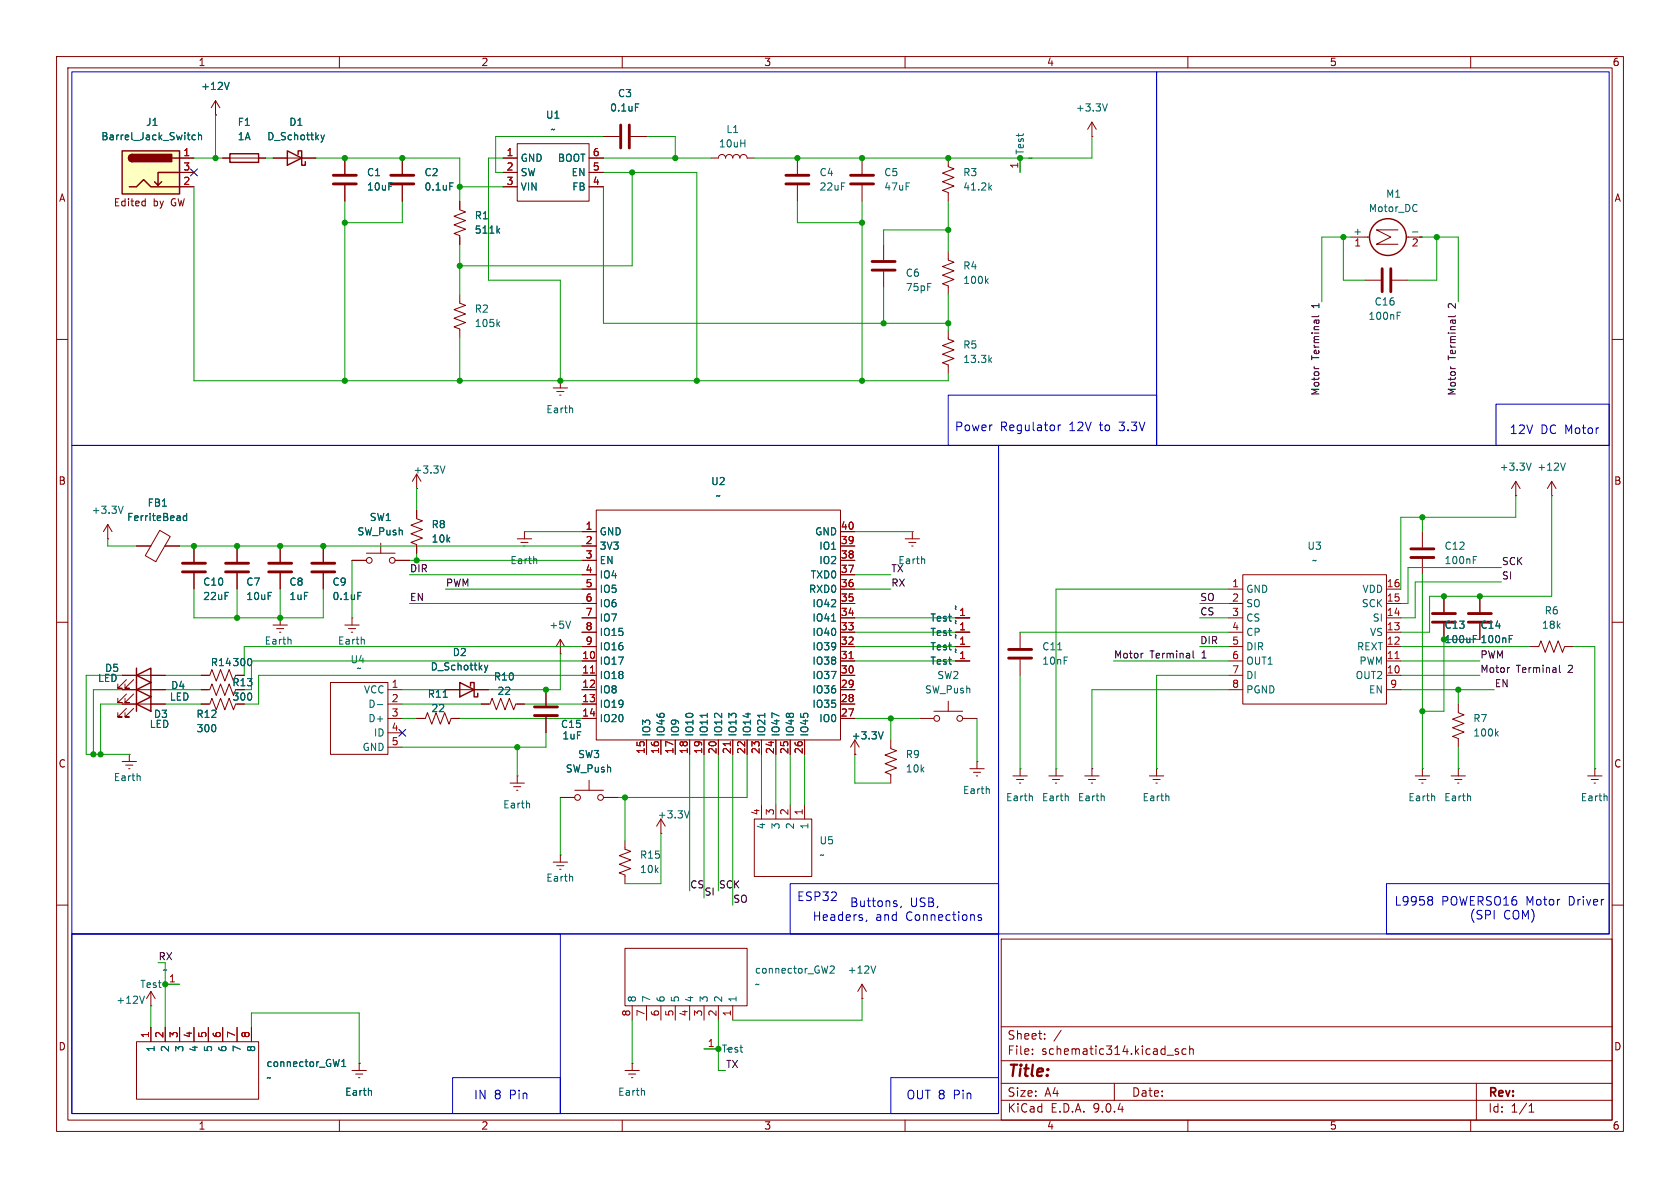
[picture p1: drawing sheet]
<svg xmlns="http://www.w3.org/2000/svg" width="297mm" height="210mm" viewBox="0 0 297 210" stroke-linecap="round" stroke-linejoin="round" font-family="sans-serif">
<g fill="none" stroke="#840000" stroke-width=".18">
<path d="M10 10h277v190h-277zM12 12h273v186h-273zM38.1 17.8l-.8 1.3M38.1 17.8l.8 1.3M38.1 17.8v2.5M60 10v2M110 10v2M160 10v2M210 10v2M260 10v2M38.1 20.3h.1M39.4 27.9h7.6"/>
<path d="M81.3 35.6v1.5l1 .4-2 .7 2 .8-2 .8 2 .7-2 .8 1 .4v1.5M88.9 27.9h2.5M88.9 30.5h2.5M88.9 33h2.5M91.4 25.4h12.7v10.2h-12.7zM104.1 27.9h2.6M104.1 30.5h2.6M104.1 33h2.6M106.7 24.1h2.8M111.5 24.1h2.8M81.3 52.1v1.5l1 .4-2 .7 2 .8-2 .8 2 .7-2 .8 1 .4v1.5M10 60h2"/>
<path d="M97.8 68.6h2.5M98.4 69.2h1.3M98.9 69.9h.3M99.1 67.3h.1M99.1 67.3v1.3M285 60h2M49.5 96.5v2.8M57.1 96.5v2.8M62.2 99.1h2.6M64.8 97.8h5M67.3 96v1.8M69.8 99.1h2.6"/>
<path d="M73.7 90.2v1.5l1 .4-2.1 .7 2.1 .8-2.1 .8 2.1 .7-2.1 .8 1.1 .4v1.5M10 110h2M49.5 101.3v2.8M57.1 101.3v2.8M168.9 109.2h2.5M168.9 114.3h2.5M168.9 116.8h2.5M168.9 111.8h2.5M285 110h2M96.5 121.9v2.8M96.5 126.7v2.8M157.5 130.8v1.5l1 .4-2 .8 2 .7-2 .8 2 .8-2 .7 1 .4v1.5"/>
<path d="M162.6 127h2.5M165.1 125.7h5.1M167.6 124v1.7M170.2 127h2.5M171.4 135.9h2.6M172.1 136.5h1.3M172.6 137.2h.2M172.7 134.6h.1M172.7 134.6v1.3M10 160h2M177 166h108v32h-108zM285 160h2"/>
<path d="M60 198v2M110 198v2M160 198v2M177 194.5h108M177 191.5h108M177 187.5h108M177 181.5h108M182.5 186.3v.1M182.5 185.5v.1M184.7 183.6v.1M184.7 182.8v.1M187.6 182.1l-1.3 2"/>
<path d="M197 191.5v3M206.3 186.5h1.2M208.3 185.5l-.3-.1-.3 .2 .1 .2 .5 .2v.3h-.6M209.7 185.5l-.5-.1-.2 .3v.4l.1 .2h.6M210 198v2M210.3 185.5l.2-.1 .4 .1 .1 .9M210.3 184.9v1.5M260 198v2M261 191.5v6.5M270.3 196.6h.9M270.3 195.5l.4-.4v1.5"/>
<circle cx="65.3" cy="99.1" r=".51"/>
<circle cx="69.3" cy="99.1" r=".51"/>
<circle cx="165.6" cy="127" r=".51"/>
<circle cx="169.7" cy="127" r=".51"/>
</g>
<path d="M109.7 22.1v4.1M111.3 22.1v4.1M47.5 99.6h4.1M55.1 99.6h4.1M47.5 101.1h4.1M55.1 101.1h4.1M94.5 125h4.1M94.5 126.5h4.1" fill="none" stroke="#840000" stroke-width=".51"/>
<path d="M40.5 14.5l-.4 1.3M112.3 18.4h.6M88 57.2l.3 .5M88 40.7l.3 .5M88.3 56.9l-.4 .5M88.3 40.4l-.4 .5M101.2 72.2v.8M63.3 104.7h.6M174.8 139.5l.1 .8" fill="none" stroke="#006464" stroke-width=".18"/>
<path d="M40.6 27.2h5.1v1.5h-5.1z" fill="none" stroke="#840000" stroke-width=".25"/>
<path d="M21.6 26.7h10.1v7.6h-10.1z" fill="#ffffc2"/>
<g fill="none" stroke="#840000" stroke-width=".25">
<path d="M21.6 26.7h10.1v7.6h-10.1zM22.9 33h1.2l1.3-1.2 1.3 1.2h5M23.4 27.3a.64 .64 0 0 0-.7 .6 .64 .64 0 0 0 .7 .7M28.6 32.1l-.7 .7M30.5 27.9h1.2M31.7 30.5h-3.8v2.3l-.6-.7M50.8 26.7l2.5 1.2-2.5 1.3zM52.7 27.3v-.6h.6v2.5h.7v-.6M24.1 119.4l2.6-1.3v2.6zM24.1 118.1v7.6M24.1 121.9l2.6-1.2v2.5zM24.1 124.5l2.6-1.3v2.5z"/>
<path d="M81.3 120.7l2.5 1.2-2.5 1.3zM83.2 121.3v-.6h.6v2.5h.7v-.6"/>
<circle cx="245.4" cy="41.9" r="3.3"/>
</g>
<g fill="#840000" stroke="#840000" stroke-width=".25">
<path d="M22.9 27.5l.5-.2v1.3a.63 .63 0 0 1-.6-.4 .63 .63 0 0 1 .1-.7z"/>
<path d="M23.4 27.3h7v1.3h-7z"/>
</g>
<g fill="none" stroke="#840000" stroke-width=".18">
<path d="M25.3 35.5l.4 .1M25.7 35.1v1.3M25.7 36.3l-.4 .1M31.7 27.9h2.6M31.7 30.5h2.6M31.7 33h2.6M38.1 20.3h.1M39.4 27.9h1.2M45.7 27.9h1.3M48.3 27.9h7.6M61 27.9v2.8M61 32.8v2.8"/>
<path d="M71.1 27.9v2.8M71.1 32.8v2.8M81.3 35.6v1.2M88.9 27.9h2.5M88.9 30.5h2.5M88.9 33h2.5M104.1 27.9h2.6M104.1 30.5h2.6M104.1 33h2.6M106.7 24.1h2.8M111.5 24.1h2.8M125.7 27.9h1.3a.64 .64 0 0 1 .6-.6 .64 .64 0 0 1 .7 .6 .64 .64 0 0 1 .6-.6 .64 .64 0 0 1 .6 .6 .64 .64 0 0 1 .7-.6 .64 .64 0 0 1 .6 .6 .64 .64 0 0 1 .6-.6 .64 .64 0 0 1 .7 .6h1.2"/>
<path d="M141 27.9v2.8M141 32.8v2.8M152.4 27.9v2.8M152.4 32.8v2.8M167.6 27.9v1.6l1.1 .3-2.1 .8 2.1 .8-2.1 .7 2.1 .8-2.1 .8 1 .3v1.6M180.3 27.9v2.6M193 24.1h.1M193 21.6v2.5M193 21.6l-.7 1.3M193 21.6l.8 1.3M81.3 41.9v1.3M156.2 43.2v2.8"/>
<path d="M156.2 48v2.8M167.6 58.4v1.5l1.1 .4-2.1 .8 2.1 .7-2.1 .8 2.1 .8-2.1 .7 1 .4v1.5M167.6 44.5v1.5l1.1 .4-2.1 .7 2.1 .8-2.1 .7 2.1 .8-2.1 .8 1 .3v1.6M238.8 41.9h3.3M241.3 49.5h2.8M246.1 49.5h2.8M247.1 40.6h-3.8l2.6 1.3-2.6 1.3h3.8M248.6 41.9h2.9M19 95.3h.1M19 92.7l-.7 1.3M19 92.7l.8 1.3M19 92.7v2.6"/>
<path d="M24.1 96.5h2.6M28.2 93.8l1.9 1-2.6 4.5-1.8-1.1zM29.2 96.5h2.5M34.3 96.5v2.8M41.9 96.5v2.8M49.5 96.5v2.8M57.1 96.5v2.8M62.2 99.1h2.6M69.8 99.1h2.6M73.7 86.4h.1M73.7 83.8l-.8 1.3M73.7 83.8l.7 1.3"/>
<path d="M73.7 83.8v2.6M73.7 90.2v1.2M73.7 96.5v1.3M91.4 95.3h2.6M92.1 95.9h1.2M92.6 96.5h.2M92.7 94h.1M92.7 94v1.3M102.9 96.5h2.5M102.9 94h2.5M102.9 99.1h2.5M105.4 90.2h43.2v40.6h-43.2z"/>
<path d="M148.6 96.5h2.5M148.6 94h2.5M148.6 99.1h2.5M160 95.3h2.6M160.7 95.9h1.2M161.2 96.5h.2M161.3 94h.1M161.3 94v1.3M251.5 94v2.8M251.5 98.8v2.8M268 87.6h.1M268 85.1l-.8 1.3"/>
<path d="M268 85.1l.7 1.3M268 85.1v2.5M274.3 87.6h.1M274.3 85.1l-.7 1.3M274.3 85.1l.8 1.3M274.3 85.1v2.5M21.6 119.4h7.6M34.3 101.3v2.8M35.6 119.4h1.5l.4-1 .7 2 .8-2 .8 2 .7-2 .8 2 .4-1h1.5M41.9 101.3v2.8M48.3 110.5h2.5M48.9 111.1h1.3"/>
<path d="M49.4 111.8h.3M49.5 109.2h.1M49.5 101.3v2.8M49.5 109.2v1.3M57.1 101.3v2.8M61 110.5h2.5M61.6 111.1h1.3M62.1 111.8h.3M62.2 109.2h.1M62.2 109.2v1.3M99.1 115.6h.1M99.1 113l-.8 1.3"/>
<path d="M99.1 113l.7 1.3M99.1 113v2.6M102.9 104.1h2.5M102.9 106.7h2.5M102.9 109.2h2.5M102.9 111.8h2.5M102.9 114.3h2.5M102.9 116.8h2.5M102.9 119.4h2.5M102.9 101.6h2.5M148.6 104.1h2.5M148.6 106.7h2.5"/>
<path d="M148.6 109.2h2.5M148.6 111.8h2.5M148.6 114.3h2.5M148.6 116.8h2.5M148.6 119.4h2.5M148.6 101.6h2.5M168.9 109.2h2.5M168.9 111.8h2.5M168.9 114.3h2.5M168.9 116.8h2.5M180.3 111.8v2.8M180.3 116.6v2.8"/>
<path d="M217.2 104.1h2.5M217.2 106.7h2.5M217.2 109.2h2.5M217.2 111.8h2.5M217.2 114.3h2.5M217.2 116.8h2.5M217.2 119.4h2.5M219.7 101.6h25.4v22.9h-25.4zM245.1 104.1h2.5M245.1 106.7h2.5M245.1 109.2h2.5M245.1 111.8h2.5"/>
<path d="M245.1 114.3h2.5M245.1 116.8h2.5M245.1 119.4h2.5M255.3 105.4v2.8M255.3 110.2v2.8M261.6 105.4v2.8M261.6 110.2v2.8M270.5 114.3h1.5l.4-1 .8 2 .7-2 .8 2 .8-2 .7 2 .4-1h1.5M21.6 121.9h7.6M21.6 124.5h7.6M21.6 134.6h2.5M22.2 135.3h1.3"/>
<path d="M22.4 122.7l-1.6 1.5h.8h-.8v-.8M22.4 125.2l-1.6 1.5h.8h-.8v-.7M22.4 120.1l-1.6 1.6h.8h-.8v-.8M22.7 135.9h.3M22.9 133.4h.1M22.9 133.4v1.2M23.6 122.7l-1.5 1.5h.8h-.8v-.8M23.6 125.2l-1.5 1.5h.8h-.8v-.7M23.6 120.1l-1.5 1.6h.8h-.8v-.8M35.6 124.5h1.5l.4-1.1 .7 2.1 .8-2.1 .8 2.1 .7-2.1 .8 2.1 .4-1M35.6 121.9h1.5l.4-1 .7 2 .8-2 .8 2 .7-2 .8 2 .4-1M58.4 120.7h10.2v12.7h-10.2z"/>
<path d="M68.6 121.9h2.5M68.6 124.5h2.5M68.6 127h2.5M68.6 129.5h2.5M68.6 132.1h2.5M73.7 127h1.5l.4-1 .7 2 .8-2 .8 2 .7-2 .8 2 .4-1h1.5M78.7 121.9h7.7M85.1 124.5h1.5l.4-1.1 .8 2.1 .7-2.1 .8 2.1 .7-2.1 .8 2.1 .4-1h1.5M90.2 138.4h2.5M90.8 139.1h1.3M91.3 139.7h.3M91.4 137.2h.1"/>
<path d="M91.4 137.2v1.2M96.5 121.9v2.8M96.5 126.7v2.8M101.6 139.7h5.1M102.9 121.9h2.5M102.9 124.5h2.5M102.9 127h2.5M104.1 137.9v1.8M114.3 130.8v2.6M116.8 130.8v2.6M119.4 130.8v2.6M121.9 130.8v2.6"/>
<path d="M124.5 130.8v2.6M127 130.8v2.6M129.5 130.8v2.6M132.1 130.8v2.6M134.6 130.8v2.6M137.2 130.8v2.6M139.7 130.8v2.6M142.2 130.8v2.6M148.6 121.9h2.5M148.6 124.5h2.5M148.6 127h2.5M151.1 133.4h.1"/>
<path d="M151.1 130.8l-.7 1.3M151.1 130.8l.8 1.3M151.1 130.8v2.6M179.1 137.2h2.5M179.7 137.8h1.3M180.2 138.4h.3M180.3 135.9h.1M180.3 135.9v1.3M185.4 137.2h2.6M186.1 137.8h1.2M186.6 138.4h.2M186.7 135.9h.1"/>
<path d="M186.7 135.9v1.3M191.8 137.2h2.5M192.4 137.8h1.3M192.9 138.4h.3M193 135.9h.1M193 135.9v1.3M203.2 137.2h2.5M203.8 137.8h1.3M204.3 138.4h.3M204.5 135.9h.1M204.5 135.9v1.3M217.2 121.9h2.5"/>
<path d="M245.1 121.9h2.5M250.2 137.2h2.5M250.8 137.8h1.3M251.3 138.4h.3M251.5 135.9h.1M251.5 135.9v1.3M256.5 137.2h2.6M257.2 137.8h1.2M257.7 138.4h.2M257.8 135.9h.1M257.8 124.5v1.5l1 .4-2 .7 2 .8-2 .8 2 .7-2 .8 1 .4v1.5M257.8 135.9v1.3"/>
<path d="M280.7 137.2h2.5M281.3 137.8h1.3M281.8 138.4h.3M281.9 135.9h.1M281.9 135.9v1.3M97.8 152.4h2.5M98.4 153h1.3M98.9 153.7h.3M99.1 151.1h.1M99.1 151.1v1.3M99.1 141h2.5M106.7 141h2.5"/>
<path d="M110.5 148.6v1.5l1 .4-2 .8 2 .7-2 .8 2 .7-2 .8 1 .4v1.5M116.8 147.3h.1M116.8 144.8v2.5M116.8 144.8l-.7 1.3M116.8 144.8l.8 1.3M133.3 144.8h10.2v10.1h-10.2zM134.6 142.2v2.6M137.2 142.2v2.6M139.7 142.2v2.6M142.2 142.2v2.6M26.7 177.8h.1M26.7 175.3v2.5"/>
<path d="M26.7 175.3l-.8 1.2M26.7 175.3l.7 1.2M29.2 174h2.5M110.5 167.6h21.6v10.2h-21.6zM111.8 177.8v2.5M114.3 177.8v2.5M116.8 177.8v2.5M119.4 177.8v2.5M121.9 177.8v2.5M124.5 177.8v2.5M127 177.8v2.5M129.5 177.8v2.5"/>
<path d="M152.4 176.5h.1M152.4 174v2.5M152.4 174l-.8 1.3M152.4 174l.8 1.3M24.1 184.2h21.6v10.1h-21.6zM26.7 181.6v2.6M29.2 181.6v2.6M31.7 181.6v2.6M34.3 181.6v2.6M36.8 181.6v2.6M39.4 181.6v2.6M41.9 181.6v2.6"/>
<path d="M44.4 181.6v2.6M62.2 189.2h2.6M62.9 189.9h1.2M63.4 190.5h.2M63.5 188h.1M63.5 188v1.2M110.5 189.2h2.5M111.1 189.9h1.3M111.6 190.5h.3M111.8 188h.1M111.8 188v1.2M124.5 185.4h2.5"/>
<circle cx="102.1" cy="141" r=".51"/>
<circle cx="106.2" cy="141" r=".51"/>
</g>
<g fill="none" stroke="#006464" stroke-width=".18">
<path d="M40.5 14.5l-.4 1.3M112.3 18.4h.6M195.8 18.4l-.5 1.2M34.5 23.9h-.3l-.3 .2 .2 .5h.4M35.1 24l.2-.1h.3v.8M35.1 23.4v1.3M56.7 23.9l.3 .8M57 24.7l-.3 .4M57.3 23.9l-.3 .8M79.5 32.3h.6M174.9 33.1l.4 .5M175.3 32.8l-.5 .4"/>
<path d="M250.5 36.2v.1M250.5 37.3h.1M88 40.7l.3 .5M88.3 40.4l-.4 .5M174.3 49.6l.4 .5M174.7 49.3l-.5 .4M247 55.8h.4M247 55.2h.6M249.7 41h1M174.9 63.6l.4 .5M175.3 63.2l-.5 .5M21.8 89.5l-.5 1.2"/>
<path d="M33 90.7v1.3M33 91.2h-.4l-.2 .2 .1 .6h.5M78.7 82.4l-.5 1.2M94.8 98.9l.1 .7M163.4 98.9l.1 .7M260.5 99h.4M260.5 98.4h.6M270.7 81.9l-.4 1.2M276.7 81.9l-.4 1.2M51.4 113.1l.1 .8M63.3 104.7h.6M64.3 113.1l.1 .8"/>
<path d="M85.6 117.6l.3 .8M85.9 118.4l-.3 .5M86.2 117.6l-.3 .8M100.9 109.8l-.4 1.3M147 109.8h.7M187 114.9h.7M260.5 112.9h.4M260.5 112.3h.6M266.8 112.9h.4M266.8 112.3h.6M24.7 137.2l.1 .8M66.7 124.6h1"/>
<path d="M78.3 123.3h.8M125 126.1v.7M135.2 126.1v.7M156.1 129.4l-.4 1.2M264.5 129.6l.4 .5M264.9 129.3l-.5 .5M93.6 142v.8M101.2 155v.8M121.8 143.3l-.4 1.3M182.5 140.8v.7M188.8 140.8l.1 .7M195.2 140.8v.7"/>
<path d="M206.6 140.8v.7M253.6 140.8v.7M259.9 140.8l.1 .7M284.1 140.8v.7M25.5 176.1l-.4 1.3M146.8 170.9l.4-.1 .3 .3-.8 .9h.8M154.8 170.8l-.4 1.2M60.4 188.5h.7M60.4 187.6l.4-.3v1.2M65.6 192.8l.1 .8M113.9 192.8v.8"/>
</g>
<g fill="none" stroke="#840000" stroke-width=".51">
<path d="M58.9 31h4.1M58.9 32.5h4.1M69.1 31h4.1M69.1 32.5h4.1M138.9 31h4.1M138.9 32.5h4.1M150.4 31h4M150.4 32.5h4M154.2 46.2h4M154.2 47.8h4M244.3 47.5v4.1M245.9 47.5v4.1"/>
<path d="M32.3 99.6h4M39.9 99.6h4M249.4 97h4.1M249.4 98.6h4.1M32.3 101.1h4M39.9 101.1h4M178.3 114.8h4.1M178.3 116.3h4.1M253.2 108.5h4.1M253.2 110h4.1M259.6 108.5h4.1M259.6 110h4.1"/>
</g>
<path d="M104.4 119h.7M150.1 116.4h.7M246.6 116.4h.7M129.1 131.1v.7" fill="none" stroke="#a90000" stroke-width=".18"/>
<path d="M233.2 55.8l-.2 .2h-1.1M257.3 55.8l-.2 .2h-1.1M232.3 64.8v.1M256.5 64.8v.1M202 115.5h.1M210.9 115.1v1l.2 .2M266.7 118h.2M275.7 117.6v1.1l.2 .2" fill="none" stroke="#0f0f0f" stroke-width=".18"/>
<g fill="none" stroke="#009600" stroke-width=".18">
<path d="M34.3 27.9h5.1M34.3 33v34.3h133.3v-1.3M38.1 20.3v7.6M47 27.9h1.3M55.9 27.9h25.4v7.7M61 35.6v31.7M71.1 35.6v3.8h-10.1M81.3 33h7.6M88.9 27.9h-2.5v21.6h12.7v17.8M106.7 27.9h19M106.7 33v24.2h60.9M106.7 24.1h-19.1v6.4h1.3"/>
<path d="M106.7 30.5h16.5v36.8M111.8 30.5v16.5h-30.5M114.3 24.1h5.1v3.8M141 35.6v3.8h11.4M152.4 35.6v31.7M167.6 35.6v8.9M180.3 27.9v2.6M193 24.1v3.8h-59.7M81.3 43.2v8.9M81.3 59.7v7.6M156.2 50.8v6.4M167.6 40.6h-11.4v2.6"/>
<path d="M167.6 52.1v6.3M237.5 41.9v7.6h3.8M238.8 41.9h-5.1v11.4M251.5 41.9h6.3v11.4M254 41.9v7.6h-5.1M19 95.3v1.2h5.1M31.7 96.5h71.2M62.2 99.1v10.1M72.4 99.1h30.5M73.7 86.4v3.8M73.7 97.8v1.3M92.7 94h10.2"/>
<path d="M151.1 94h10.2M251.5 91.4v2.6M268 87.6v3.8h-20.4v12.7M274.3 87.6v17.8h-21.6v6.4h-5.1M21.6 119.4h-6.4v14h7.7M29.2 119.4h6.4M34.3 104.1v5.1h22.8v-5.1M41.9 104.1v5.1M49.5 104.1v5.1M72.4 106.7h30.5M72.4 101.6h30.5M78.7 104.1h24.2"/>
<path d="M99.1 115.6v6.3h-12.7M102.9 119.4h-57.2v5.1h-2.5M102.9 116.8h-58.5v5.1M102.9 114.3h-59.7v5.1M151.1 104.1h6.4M151.1 109.2h20.3M151.1 101.6h6.4M151.1 114.3h20.3M151.1 116.8h20.3M151.1 111.8h20.3M180.3 111.8h36.9M180.3 119.4v16.5"/>
<path d="M196.8 116.8h20.4M212.1 106.7h5.1M212.1 109.2h5.1M212.1 114.3h5.1M217.2 104.1h-30.5v31.8M217.2 119.4h-12.7v16.5M247.6 119.4h14M247.6 114.3h22.9M247.6 116.8h14M251.5 101.6v34.3M261.6 113h-6.3v12.7h-3.8M265.4 100.3h-16.5v6.4h-1.3"/>
<path d="M265.4 102.9h-15.2v6.3h-2.6M278.1 114.3h3.8v21.6M21.6 121.9h-5.1v11.5M21.6 124.5h-3.8v8.9M29.2 121.9h6.4M29.2 124.5h6.4M71.1 127h2.6M71.1 121.9h7.6M71.1 124.5h14M81.3 127h21.6M91.4 132.1v5.1M92.7 124.5h10.2"/>
<path d="M96.5 129.5v2.6h-25.4M121.9 133.4v24.1M124.5 133.4v25.4M127 133.4v24.1M129.5 133.4v26.6M132.1 133.4v7.6h-22.9M134.6 133.4v8.8M137.2 133.4v8.8M139.7 133.4v8.8M142.2 133.4v8.8M151.1 127h11.5M151.1 133.4v5h6.4"/>
<path d="M157.5 127v3.8M172.7 127v7.6M217.2 121.9h-24.2v14M247.6 121.9h16.6M257.8 121.9v2.6M257.8 132.1v3.8M99.1 141v10.1M110.5 141v7.6M116.8 147.3v8.9h-6.3M26.7 177.8v3.8M29.2 170.2v11.4M29.2 174h2.5"/>
<path d="M152.4 176.5v3.8h-22.9M44.4 181.6v-2.5h19.1v8.9M111.8 180.3v7.7M124.5 185.4h2.5M127 180.3v8.9h1.3"/>
</g>
<path d="M33.7 29.9l1.2 1.2M34.9 29.9l-1.2 1.2M70.5 128.9l1.2 1.2M71.7 128.9l-1.2 1.2" fill="none" stroke="#000084" stroke-width=".18"/>
<g fill="none" stroke="#0000c2" stroke-width=".18">
<path d="M12.7 12.7h191.8v66h-191.8zM204.5 12.7h80v66h-80zM12.7 78.7h163.8v86.4h-163.8zM167.6 69.9h36.9v8.8h-36.9zM176.5 78.7h108v86.4h-108zM187.1 75.1v1M187.5 75.1l-.3 .1-.1 .2M264.5 71.4h20v7.3h-20zM139.7 156.2h36.8v8.9h-36.8zM158.4 159.7l.2 .3-.2 .3M158.4 159.2l.1 .1M245.1 156.2h39.4v8.9h-39.4z"/>
<path d="M253 158.5l.3 .3-.3 .3 .2 .2 .1 .4-.3 .3M12.7 165.1h163.8v31.8h-163.8zM12.7 165.1h86.4v31.8h-86.4zM153.2 162.6l-.1 .3M159.3 160.2l-.1 .3M173.5 161.8l-.4-.1-.2 .2 .1 .2 .5 .2v.3h-.6M80 190.5h19.1v6.4h-19.1zM157.5 190.5h19v6.4h-19z"/>
</g>
<g fill="#009600" stroke="#009600" stroke-width=".18">
<circle cx="127" cy="185.4" r=".46"/>
<circle cx="96.5" cy="121.9" r=".46"/>
<circle cx="91.4" cy="132.1" r=".46"/>
<circle cx="34.3" cy="96.5" r=".46"/>
<circle cx="41.9" cy="96.5" r=".46"/>
<circle cx="41.9" cy="109.2" r=".46"/>
<circle cx="61" cy="39.4" r=".46"/>
<circle cx="71.1" cy="27.9" r=".46"/>
<circle cx="61" cy="27.9" r=".46"/>
<circle cx="61" cy="67.3" r=".46"/>
<circle cx="38.1" cy="27.9" r=".46"/>
<circle cx="81.3" cy="67.3" r=".46"/>
<circle cx="49.5" cy="109.2" r=".46"/>
<circle cx="57.1" cy="96.5" r=".46"/>
<circle cx="49.5" cy="96.5" r=".46"/>
<circle cx="81.3" cy="33" r=".46"/>
<circle cx="81.3" cy="47" r=".46"/>
<circle cx="29.2" cy="174" r=".46"/>
<circle cx="123.2" cy="67.3" r=".46"/>
<circle cx="99.1" cy="67.3" r=".46"/>
<circle cx="119.4" cy="27.9" r=".46"/>
<circle cx="16.5" cy="133.4" r=".46"/>
<circle cx="17.8" cy="133.4" r=".46"/>
<circle cx="73.7" cy="99.1" r=".46"/>
<circle cx="251.5" cy="125.7" r=".46"/>
<circle cx="257.8" cy="121.9" r=".46"/>
<circle cx="156.2" cy="57.2" r=".46"/>
<circle cx="167.6" cy="57.2" r=".46"/>
<circle cx="141" cy="27.9" r=".46"/>
<circle cx="152.4" cy="27.9" r=".46"/>
<circle cx="180.3" cy="27.9" r=".46"/>
<circle cx="167.6" cy="27.9" r=".46"/>
<circle cx="152.4" cy="39.4" r=".46"/>
<circle cx="111.8" cy="30.5" r=".46"/>
<circle cx="167.6" cy="40.6" r=".46"/>
<circle cx="254" cy="41.9" r=".46"/>
<circle cx="251.5" cy="91.4" r=".46"/>
<circle cx="237.5" cy="41.9" r=".46"/>
<circle cx="110.5" cy="141" r=".46"/>
<circle cx="152.4" cy="67.3" r=".46"/>
<circle cx="157.5" cy="127" r=".46"/>
<circle cx="261.6" cy="105.4" r=".46"/>
<circle cx="255.3" cy="113" r=".46"/>
<circle cx="255.3" cy="105.4" r=".46"/>
</g>
<text font-size="2.8" fill="#840000" x="178" y="190.9">Title:</text>
<g font-size="2.1" fill="#0000c2">
<text x="168.7" y="76.4">Power</text>
<text x="176.8" y="76.4">Regulator</text>
<text x="189.1" y="76.4">12V</text>
<text x="194.6" y="76.4">to</text>
<text x="198.1" y="76.4">3.3V</text>
<text x="266.8" y="76.9">12V</text>
<text x="272.3" y="76.9">DC Motor</text>
<text x="140.8" y="159.5">ESP32</text>
<text x="150.2" y="160.5">Buttons,</text>
<text x="160.9" y="160.5">USB,</text>
<text x="246.4" y="160.3">L9958</text>
<text x="254.8" y="160.3">POWERSO16</text>
<text x="269.8" y="160.3">Motor</text>
<text x="277.5" y="160.3">Driver</text>
<text x="143.6" y="163">Headers,</text>
<text x="154.8" y="163">and</text>
<text x="160.2" y="163">Connections</text>
<text x="259.7" y="162.7">(SPI</text>
<text x="265.8" y="162.7">COM)</text>
<text x="83.7" y="194.5">IN</text>
<text x="87.3" y="194.5">8</text>
<text x="90.1" y="194.5">Pin</text>
<text x="160.2" y="194.5">OUT 8</text>
<text x="168.6" y="194.5">Pin</text>
</g>
<g font-size="2.1" fill="#840000">
<text x="178" y="184">Sheet:</text>
<text x="178" y="186.7">File:</text>
<text x="184.1" y="186.7">schematic314.kicad_sch</text>
<text x="178" y="196.9">KiCad</text>
<text x="178" y="194.1">Size:</text>
<text x="184.7" y="194.1">A4</text>
<text x="185.7" y="196.9">E.D.A.</text>
<text x="193.3" y="196.9">9.0.4</text>
<text x="200" y="194.1">Date:</text>
<text x="263" y="194.3">Rev:</text>
<text x="263" y="196.9">Id:</text>
<text x="267.1" y="196.9">1/1</text>
</g>
<g font-size="1.8" fill="#840000">
<text x="35" y="11.9">1</text>
<text x="85" y="11.9">2</text>
<text x="135" y="11.9">3</text>
<text x="185" y="11.9">4</text>
<text x="235" y="11.9">5</text>
<text x="285" y="11.9">6</text>
<text x="10.3" y="35.9">A</text>
<text x="285.3" y="35.9">A</text>
<text x="20" y="36.7">Edited</text>
<text x="27.1" y="36.7">by</text>
<text x="30.3" y="36.7">GW</text>
<text x="10.3" y="85.9">B</text>
<text x="285.3" y="85.9">B</text>
<text x="41" y="121.5">R13</text>
<text x="10.3" y="135.9">C</text>
<text x="285.3" y="135.9">C</text>
<text x="10.3" y="185.9">D</text>
<text x="285.3" y="185.9">D</text>
<text x="35" y="199.9">1</text>
<text x="85" y="199.9">2</text>
<text x="135" y="199.9">3</text>
<text x="185" y="199.9">4</text>
<text x="235" y="199.9">5</text>
<text x="285" y="199.9">6</text>
</g>
<g font-size="1.8" fill="#006464">
<text x="35.5" y="16.1">+12V</text>
<text x="109.1" y="17.4">C3</text>
<text x="25.7" y="22.5">J1</text>
<text x="41.9" y="22.5">F1</text>
<text x="51" y="22.5">D1</text>
<text x="96.4" y="21.2">U1</text>
<text x="97.2" y="23.7">~</text>
<text x="107.8" y="19.9">0.1uF</text>
<text x="128.3" y="23.7">L1</text>
<text x="190.1" y="19.9">+3.3V</text>
<text x="17.8" y="25">Barrel_Jack_Switch</text>
<text x="41.9" y="25">1A</text>
<text x="47.1" y="25">D_Schottky</text>
<text x="91.9" y="28.8">GND</text>
<text x="98.5" y="28.8">BOOT</text>
<text x="127" y="26.3">10uH</text>
<text x="181.2" y="27.4" transform="rotate(-90 181.2 27.4)">Test</text>
<text x="181.6" y="28.8">~</text>
<text x="64.8" y="31.3">C1</text>
<text x="64.8" y="33.9">10uF</text>
<text x="74.9" y="31.3">C2</text>
<text x="74.9" y="33.9">0.1uF</text>
<text x="91.9" y="31.3">SW</text>
<text x="91.9" y="33.9">VIN</text>
<text x="100.9" y="31.3">EN</text>
<text x="101.1" y="33.9">FB</text>
<text x="144.8" y="31.3">C4</text>
<text x="144.8" y="33.9">22uF</text>
<text x="156.2" y="31.3">C5</text>
<text x="156.2" y="33.9">47uF</text>
<text x="170.2" y="31.3">R3</text>
<text x="170.2" y="33.9">41.2k</text>
<text x="244.9" y="35.2">M1</text>
<text x="83.8" y="39">R1</text>
<text x="83.8" y="41.5">511k</text>
<text x="239.1" y="41.7">+</text>
<text x="241.9" y="37.7">Motor_DC</text>
<text x="170.2" y="47.9">R4</text>
<text x="160" y="49.1">C6</text>
<text x="160" y="51.7">75pF</text>
<text x="170.2" y="50.4">100k</text>
<text x="83.8" y="55.5">R2</text>
<text x="83.8" y="58">105k</text>
<text x="241.8" y="56.7">100nF</text>
<text x="242.9" y="54.2">C16</text>
<text x="170.2" y="61.8">R5</text>
<text x="170.2" y="64.4">13.3k</text>
<text x="96.5" y="73.3">Earth</text>
<text x="73" y="83.9">+3.3V</text>
<text x="265" y="83.4">+3.3V</text>
<text x="271.7" y="83.4">+12V</text>
<text x="26" y="89.8">FB1</text>
<text x="125.6" y="86">U2</text>
<text x="126.4" y="88.5">~</text>
<text x="16.1" y="91">+3.3V</text>
<text x="22.4" y="92.3">FerriteBead</text>
<text x="63.1" y="94.8">SW_Push</text>
<text x="65.3" y="92.3">SW1</text>
<text x="76.2" y="93.6">R8</text>
<text x="105.9" y="94.8">GND</text>
<text x="144" y="94.8">GND</text>
<text x="76.2" y="96.1">10k</text>
<text x="90.1" y="99.9">Earth</text>
<text x="105.9" y="97.4">3V3</text>
<text x="105.9" y="99.9">EN</text>
<text x="144.7" y="97.4">IO1</text>
<text x="144.7" y="99.9">IO2</text>
<text x="158.7" y="99.9">Earth</text>
<text x="231" y="97.4">U3</text>
<text x="231.9" y="99.9">~</text>
<text x="255.3" y="99.9">100nF</text>
<text x="255.3" y="97.4">C12</text>
<text x="35.8" y="103.7">C10</text>
<text x="35.8" y="106.3">22uF</text>
<text x="43.4" y="103.7">C7</text>
<text x="43.4" y="106.3">10uF</text>
<text x="51.1" y="103.7">C8</text>
<text x="51.1" y="106.3">1uF</text>
<text x="58.7" y="103.7">C9</text>
<text x="58.7" y="106.3">0.1uF</text>
<text x="105.9" y="102.5">IO4</text>
<text x="105.9" y="105">IO5</text>
<text x="105.9" y="107.5">IO6</text>
<text x="142.9" y="105">RXD0</text>
<text x="143.2" y="102.5">TXD0</text>
<text x="143.5" y="107.5">IO42</text>
<text x="220.2" y="105">GND</text>
<text x="220.2" y="107.5">SO</text>
<text x="240.6" y="107.5">SCK</text>
<text x="240.8" y="105">VDD</text>
<text x="97" y="111.4">+5V</text>
<text x="105.9" y="110.1">IO7</text>
<text x="105.9" y="112.6">IO15</text>
<text x="143.5" y="110.1">IO41</text>
<text x="143.5" y="112.6">IO40</text>
<text x="164.4" y="110.1">Test</text>
<text x="164.4" y="112.6">Test</text>
<text x="220.2" y="110.1">CS</text>
<text x="220.2" y="112.6">CP</text>
<text x="242.1" y="112.6">VS</text>
<text x="242.6" y="110.1">SI</text>
<text x="255.3" y="113.9">100uF</text>
<text x="255.3" y="111.4">C13</text>
<text x="261.6" y="113.9">100nF</text>
<text x="261.6" y="111.4">C14</text>
<text x="272.5" y="111.4">18k</text>
<text x="273" y="108.8">R6</text>
<text x="18.5" y="119">D5</text>
<text x="37.2" y="118">R14</text>
<text x="41" y="118">300</text>
<text x="46.7" y="114.1">Earth</text>
<text x="59.6" y="114.1">Earth</text>
<text x="61.9" y="117.4">U4</text>
<text x="62.9" y="119">~</text>
<text x="76" y="118.7">D_Schottky</text>
<text x="79.9" y="116.2">D2</text>
<text x="105.9" y="115.2">IO16</text>
<text x="105.9" y="117.7">IO17</text>
<text x="143.5" y="115.2">IO39</text>
<text x="143.5" y="117.7">IO38</text>
<text x="164.4" y="115.2">Test</text>
<text x="164.4" y="117.7">Test</text>
<text x="184.2" y="115.2">C11</text>
<text x="184.2" y="117.7">10nF</text>
<text x="220.2" y="115.2">DIR</text>
<text x="220.2" y="117.7">OUT1</text>
<text x="239.8" y="115.2">REXT</text>
<text x="240.2" y="117.7">PWM</text>
<text x="17.2" y="120.8">LED</text>
<text x="29.9" y="124.1">LED</text>
<text x="30.2" y="122">D4</text>
<text x="41" y="124.1">300</text>
<text x="64.2" y="122.8">VCC</text>
<text x="65" y="125.3">D-</text>
<text x="75.5" y="123.5">R11</text>
<text x="87.2" y="120.5">R10</text>
<text x="87.8" y="123">22</text>
<text x="105.9" y="120.2">IO18</text>
<text x="105.9" y="122.8">IO8</text>
<text x="105.9" y="125.3">IO19</text>
<text x="143.5" y="120.2">IO37</text>
<text x="143.5" y="122.8">IO36</text>
<text x="143.5" y="125.3">IO35</text>
<text x="163.4" y="122.8">SW_Push</text>
<text x="165.6" y="120.2">SW2</text>
<text x="220.2" y="120.2">DI</text>
<text x="220.2" y="122.8">PGND</text>
<text x="239.6" y="120.2">OUT2</text>
<text x="241.9" y="122.8">EN</text>
<text x="26.4" y="128.9">LED</text>
<text x="27.1" y="127.1">D3</text>
<text x="34.6" y="127.1">R12</text>
<text x="34.7" y="129.6">300</text>
<text x="65" y="127.9">D+</text>
<text x="66" y="130.4">ID</text>
<text x="76.2" y="126.1">22</text>
<text x="99.1" y="128.9">C15</text>
<text x="99.3" y="130.9">1uF</text>
<text x="105.9" y="127.9">IO20</text>
<text x="115.2" y="130.3" transform="rotate(-90 115.2 130.3)">IO3</text>
<text x="117.7" y="130.3" transform="rotate(-90 117.7 130.3)">IO46</text>
<text x="120.2" y="130.3" transform="rotate(-90 120.2 130.3)">IO9</text>
<text x="122.8" y="130.3" transform="rotate(-90 122.8 130.3)">IO10</text>
<text x="125.3" y="130.3" transform="rotate(-90 125.3 130.3)">IO11</text>
<text x="127.9" y="130.3" transform="rotate(-90 127.9 130.3)">IO12</text>
<text x="130.4" y="130.3" transform="rotate(-90 130.4 130.3)">IO13</text>
<text x="132.9" y="130.3" transform="rotate(-90 132.9 130.3)">IO14</text>
<text x="135.5" y="130.3" transform="rotate(-90 135.5 130.3)">IO21</text>
<text x="138" y="130.3" transform="rotate(-90 138 130.3)">IO47</text>
<text x="140.6" y="130.3" transform="rotate(-90 140.6 130.3)">IO48</text>
<text x="143.1" y="130.3" transform="rotate(-90 143.1 130.3)">IO45</text>
<text x="144.7" y="127.9">IO0</text>
<text x="150.5" y="130.9">+3.3V</text>
<text x="260.4" y="127.9">R7</text>
<text x="260.4" y="130.4">100k</text>
<text x="64" y="132.9">GND</text>
<text x="99.9" y="136.8">SW_Push</text>
<text x="102.1" y="134.2">SW3</text>
<text x="160" y="134.2">R9</text>
<text x="160" y="136.8">10k</text>
<text x="20" y="138.3">Earth</text>
<text x="88.9" y="143.1">Earth</text>
<text x="170.1" y="140.6">Earth</text>
<text x="177.8" y="141.8">Earth</text>
<text x="184.1" y="141.8">Earth</text>
<text x="190.5" y="141.8">Earth</text>
<text x="201.9" y="141.8">Earth</text>
<text x="248.9" y="141.8">Earth</text>
<text x="255.2" y="141.8">Earth</text>
<text x="279.4" y="141.8">Earth</text>
<text x="116.2" y="144.9">+3.3V</text>
<text x="135.5" y="146.7" transform="rotate(-90 135.5 146.7)">4</text>
<text x="138" y="146.7" transform="rotate(-90 138 146.7)">3</text>
<text x="140.6" y="146.7" transform="rotate(-90 140.6 146.7)">2</text>
<text x="143.1" y="146.7" transform="rotate(-90 143.1 146.7)">1</text>
<text x="144.8" y="149.5">U5</text>
<text x="113" y="154.5">10k</text>
<text x="113" y="152">R15</text>
<text x="144.8" y="152">~</text>
<text x="96.5" y="156.1">Earth</text>
<text x="28.7" y="172.3">~</text>
<text x="133.4" y="172.3">connector_GW2</text>
<text x="149.8" y="172.3">+12V</text>
<text x="20.5" y="177.6">+12V</text>
<text x="24.7" y="174.9">Test</text>
<text x="112.6" y="177.3" transform="rotate(-90 112.6 177.3)">8</text>
<text x="115.2" y="177.3" transform="rotate(-90 115.2 177.3)">7</text>
<text x="117.7" y="177.3" transform="rotate(-90 117.7 177.3)">6</text>
<text x="120.2" y="177.3" transform="rotate(-90 120.2 177.3)">5</text>
<text x="122.8" y="177.3" transform="rotate(-90 122.8 177.3)">4</text>
<text x="125.3" y="177.3" transform="rotate(-90 125.3 177.3)">3</text>
<text x="127.9" y="177.3" transform="rotate(-90 127.9 177.3)">2</text>
<text x="130.4" y="177.3" transform="rotate(-90 130.4 177.3)">1</text>
<text x="133.4" y="174.9">~</text>
<text x="27.5" y="186.1" transform="rotate(-90 27.5 186.1)">1</text>
<text x="30.1" y="186.1" transform="rotate(-90 30.1 186.1)">2</text>
<text x="32.6" y="186.1" transform="rotate(-90 32.6 186.1)">3</text>
<text x="35.2" y="186.1" transform="rotate(-90 35.2 186.1)">4</text>
<text x="37.7" y="186.1" transform="rotate(-90 37.7 186.1)">5</text>
<text x="40.2" y="186.1" transform="rotate(-90 40.2 186.1)">6</text>
<text x="42.8" y="186.1" transform="rotate(-90 42.8 186.1)">7</text>
<text x="45.3" y="186.1" transform="rotate(-90 45.3 186.1)">8</text>
<text x="47" y="191.4">~</text>
<text x="47" y="188.8">connector_GW1</text>
<text x="127.5" y="186.3">Test</text>
<text x="128.3" y="186.3">~</text>
<text x="60.9" y="193.9">Earth</text>
<text x="109.2" y="193.9">Earth</text>
</g>
<g font-size="1.8" fill="#a90000">
<text x="32.3" y="27.7">1</text>
<text x="89.5" y="27.7">1</text>
<text x="104.7" y="27.7">6</text>
<text x="180.1" y="29.9" transform="rotate(-90 180.1 29.9)">1</text>
<text x="32.3" y="30.2">3</text>
<text x="32.3" y="32.8">2</text>
<text x="89.5" y="30.2">2</text>
<text x="89.5" y="32.8">3</text>
<text x="104.7" y="30.2">5</text>
<text x="104.7" y="32.8">4</text>
<text x="239.3" y="43.9">1</text>
<text x="249.5" y="43.9">2</text>
<text x="103.4" y="93.7">1</text>
<text x="148.5" y="93.7">40</text>
<text x="103.4" y="96.3">2</text>
<text x="103.4" y="98.8">3</text>
<text x="103.4" y="101.3">4</text>
<text x="148.5" y="96.3">39</text>
<text x="148.5" y="98.8">38</text>
<text x="148.5" y="101.3">37</text>
<text x="103.4" y="103.9">5</text>
<text x="103.4" y="106.4">6</text>
<text x="148.5" y="103.9">36</text>
<text x="148.5" y="106.4">35</text>
<text x="169.8" y="107.9" transform="rotate(-90 169.8 107.9)">~</text>
<text x="217.7" y="103.9">1</text>
<text x="217.7" y="106.4">2</text>
<text x="245.1" y="103.9">16</text>
<text x="245.1" y="106.4">15</text>
<text x="103.4" y="109">7</text>
<text x="103.4" y="111.5">8</text>
<text x="148.5" y="109">34</text>
<text x="148.5" y="111.5">33</text>
<text x="169.5" y="109">1</text>
<text x="169.5" y="111.5">1</text>
<text x="169.8" y="113" transform="rotate(-90 169.8 113)">~</text>
<text x="169.8" y="110.5" transform="rotate(-90 169.8 110.5)">~</text>
<text x="217.7" y="109">3</text>
<text x="217.7" y="111.5">4</text>
<text x="245.1" y="109">14</text>
<text x="245.1" y="111.5">13</text>
<text x="102.8" y="116.6">10</text>
<text x="102.8" y="119.1">11</text>
<text x="103.4" y="114">9</text>
<text x="148.5" y="114">32</text>
<text x="148.5" y="116.6">31</text>
<text x="148.5" y="119.1">30</text>
<text x="169.5" y="114">1</text>
<text x="169.5" y="116.6">1</text>
<text x="169.8" y="115.6" transform="rotate(-90 169.8 115.6)">~</text>
<text x="217.7" y="114">5</text>
<text x="217.7" y="116.6">6</text>
<text x="217.7" y="119.1">7</text>
<text x="245.1" y="114">12</text>
<text x="245.1" y="116.6">11</text>
<text x="245.1" y="119.1">10</text>
<text x="69.1" y="121.7">1</text>
<text x="69.1" y="124.2">2</text>
<text x="102.8" y="121.7">12</text>
<text x="102.8" y="124.2">13</text>
<text x="148.5" y="121.7">29</text>
<text x="148.5" y="124.2">28</text>
<text x="217.7" y="121.7">8</text>
<text x="245.7" y="121.7">9</text>
<text x="69.1" y="126.7">3</text>
<text x="69.1" y="129.3">4</text>
<text x="69.1" y="131.8">5</text>
<text x="102.8" y="126.7">14</text>
<text x="148.5" y="126.7">27</text>
<text x="114" y="133.4" transform="rotate(-90 114 133.4)">15</text>
<text x="116.6" y="133.4" transform="rotate(-90 116.6 133.4)">16</text>
<text x="119.1" y="133.4" transform="rotate(-90 119.1 133.4)">17</text>
<text x="121.7" y="133.4" transform="rotate(-90 121.7 133.4)">18</text>
<text x="124.2" y="133.4" transform="rotate(-90 124.2 133.4)">19</text>
<text x="126.7" y="133.4" transform="rotate(-90 126.7 133.4)">20</text>
<text x="129.3" y="133.4" transform="rotate(-90 129.3 133.4)">21</text>
<text x="131.8" y="133.4" transform="rotate(-90 131.8 133.4)">22</text>
<text x="134.4" y="133.4" transform="rotate(-90 134.4 133.4)">23</text>
<text x="136.9" y="133.4" transform="rotate(-90 136.9 133.4)">24</text>
<text x="139.4" y="133.4" transform="rotate(-90 139.4 133.4)">25</text>
<text x="142" y="133.4" transform="rotate(-90 142 133.4)">26</text>
<text x="134.4" y="144.2" transform="rotate(-90 134.4 144.2)">4</text>
<text x="136.9" y="144.2" transform="rotate(-90 136.9 144.2)">3</text>
<text x="139.4" y="144.2" transform="rotate(-90 139.4 144.2)">2</text>
<text x="142" y="144.2" transform="rotate(-90 142 144.2)">1</text>
<text x="29.8" y="173.7">1</text>
<text x="111.5" y="179.8" transform="rotate(-90 111.5 179.8)">8</text>
<text x="114" y="179.8" transform="rotate(-90 114 179.8)">7</text>
<text x="116.6" y="179.8" transform="rotate(-90 116.6 179.8)">6</text>
<text x="119.1" y="179.8" transform="rotate(-90 119.1 179.8)">5</text>
<text x="121.7" y="179.8" transform="rotate(-90 121.7 179.8)">4</text>
<text x="124.2" y="179.8" transform="rotate(-90 124.2 179.8)">3</text>
<text x="126.7" y="179.8" transform="rotate(-90 126.7 179.8)">2</text>
<text x="129.3" y="179.8" transform="rotate(-90 129.3 179.8)">1</text>
<text x="26.4" y="183.6" transform="rotate(-90 26.4 183.6)">1</text>
<text x="29" y="183.6" transform="rotate(-90 29 183.6)">2</text>
<text x="31.5" y="183.6" transform="rotate(-90 31.5 183.6)">3</text>
<text x="34" y="183.6" transform="rotate(-90 34 183.6)">4</text>
<text x="36.6" y="183.6" transform="rotate(-90 36.6 183.6)">5</text>
<text x="39.1" y="183.6" transform="rotate(-90 39.1 183.6)">6</text>
<text x="41.7" y="183.6" transform="rotate(-90 41.7 183.6)">7</text>
<text x="44.2" y="183.6" transform="rotate(-90 44.2 183.6)">8</text>
<text x="125" y="185.2">1</text>
</g>
<g font-size="1.8" fill="#0f0f0f">
<text x="233.3" y="54.3" transform="rotate(-90 233.3 54.3)">1</text>
<text x="257.5" y="54.3" transform="rotate(-90 257.5 54.3)">2</text>
<text x="233.3" y="63.6" transform="rotate(-90 233.3 63.6)">Terminal</text>
<text x="257.5" y="63.6" transform="rotate(-90 257.5 63.6)">Terminal</text>
<text x="233.3" y="70.1" transform="rotate(-90 233.3 70.1)">Motor</text>
<text x="257.5" y="70.1" transform="rotate(-90 257.5 70.1)">Motor</text>
<text x="72.4" y="101.3">DIR</text>
<text x="157.5" y="101.3">TX</text>
<text x="265.4" y="100">SCK</text>
<text x="72.4" y="106.3">EN</text>
<text x="78.7" y="103.8">PWM</text>
<text x="157.5" y="103.8">RX</text>
<text x="212.1" y="106.3">SO</text>
<text x="265.4" y="102.5">SI</text>
<text x="212.1" y="114">DIR</text>
<text x="212.1" y="108.9">CS</text>
<text x="196.8" y="116.5">Motor</text>
<text x="203.3" y="116.5">Terminal</text>
<text x="212.6" y="116.5">1</text>
<text x="261.6" y="119">Motor</text>
<text x="261.6" y="116.5">PWM</text>
<text x="268.1" y="119">Terminal</text>
<text x="277.3" y="119">2</text>
<text x="264.2" y="121.6">EN</text>
<text x="121.9" y="157.1">CS</text>
<text x="124.5" y="158.4">SI</text>
<text x="127" y="157.1">SCK</text>
<text x="129.5" y="159.7">SO</text>
<text x="128.3" y="188.9">TX</text>
</g>
<text font-size="1.8" fill="#009600" x="27.9" y="169.8">RX</text>
</svg>
